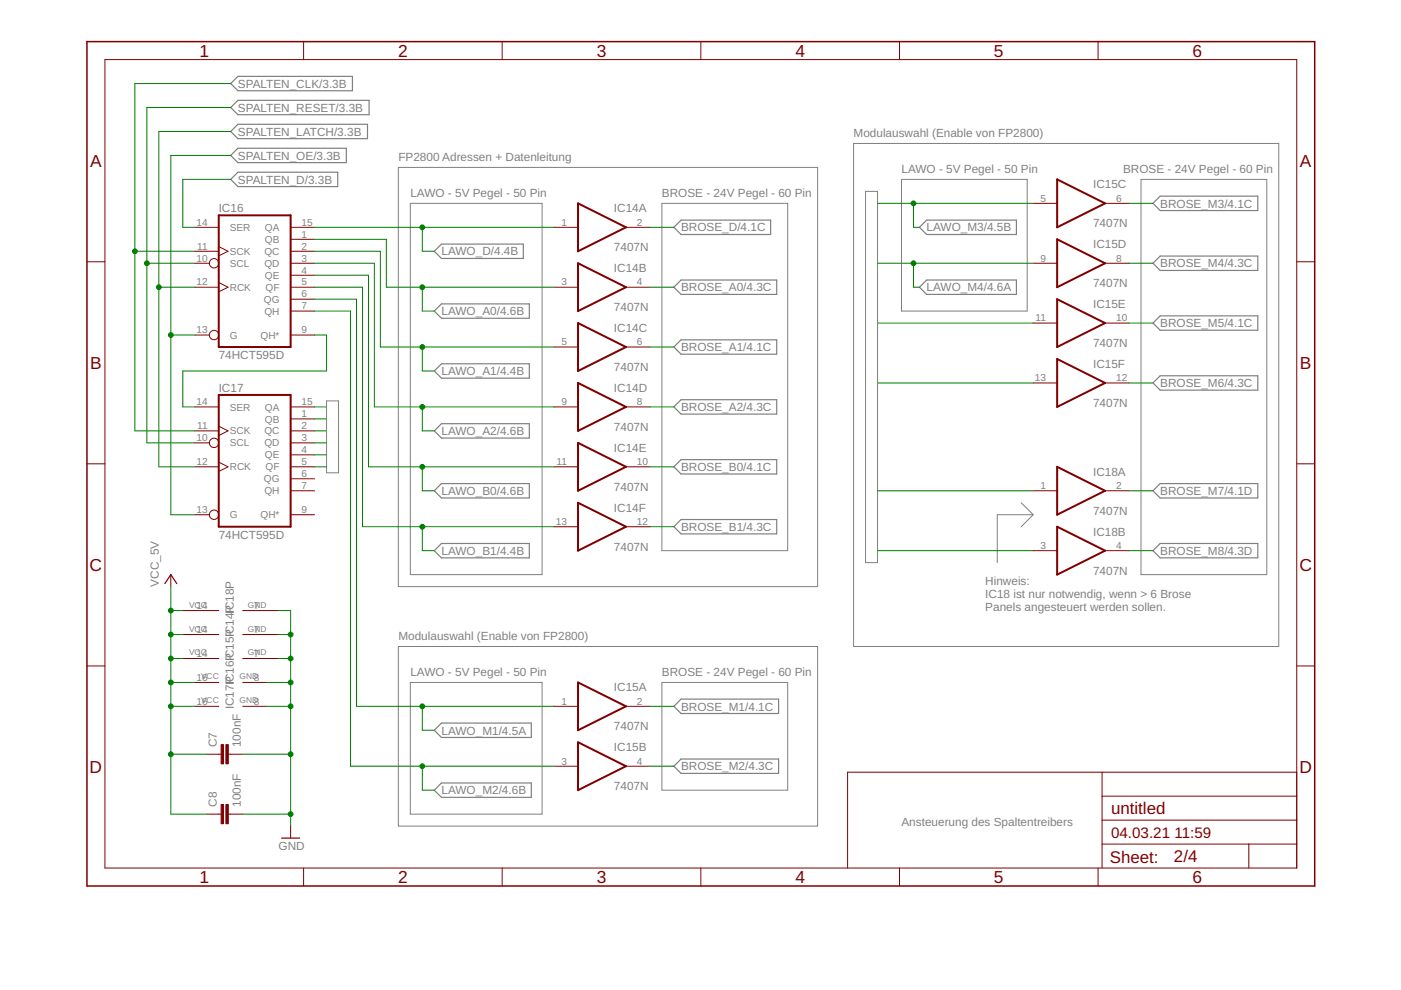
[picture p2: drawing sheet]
<svg xmlns="http://www.w3.org/2000/svg" width="297mm" height="210mm" viewBox="0 0 297 210" stroke-linecap="round" stroke-linejoin="round" font-family="sans-serif">
<g fill="none" stroke="#808080" stroke-width=".21">
<path d="M84.5 35.5h88.9v88.9h-88.9zM181 30.4h90.1v106.7h-90.1zM191.1 38h26.7v28h-26.7zM241.9 38h26.7v83.8h-26.7zM87 43.1h27.9v78.7h-27.9zM140.3 43.1h26.7v73.7h-26.7zM183.5 40.6h2.6v78.7h-2.6zM69.2 85h2.6v15.2h-2.6zM216.5 106.6l2.6 2.5M219.1 109.1h-7.7v10.2M219.1 109.1l-2.6 2.6M84.5 137.1h88.9v38.1h-88.9z"/>
<path d="M87 144.7h27.9v27.9h-27.9zM140.3 144.7h26.7v22.8h-26.7z"/>
</g>
<g fill="none" stroke="#808080" stroke-width=".25">
<path d="M48.9 17.7l1.5-1.5h24.3v3h-24.3zM48.9 33l1.5-1.6h23v3.1h-23zM48.9 27.9l1.5-1.5h27.5v3h-27.5zM48.9 22.8l1.5-1.5h27.9v3h-27.9zM48.9 38l1.5-1.5h21.2v3.1h-21.2zM92.1 53.3l1.5-1.5h17.4v3h-17.4zM144.4 46.7h19v3h-19l-1.5-1.5zM144.4 59.4h20.3v3h-20.3l-1.5-1.5zM196.5 46.7h19v3h-19l-1.6-1.5zM196.5 59.4h19v3h-19l-1.6-1.5zM244.5 43.1l1.5-1.5h20.7v3h-20.7zM244.5 55.8l1.5-1.5h20.7v3h-20.7z"/>
<path d="M92.1 66l1.5-1.6h18.6v3.1h-18.6zM93.6 77.1h18.6v3.1h-18.6l-1.5-1.5zM144.4 72.1h20.3v3h-20.3l-1.5-1.5zM244.5 68.5l1.5-1.5h20.7v3h-20.7zM93.6 89.8h18.6v3.1h-18.6l-1.5-1.5zM144.4 84.8h20.3v3h-20.3l-1.5-1.5zM144.4 97.5h20.3v3h-20.3l-1.5-1.5zM244.5 81.2l1.5-1.5h20.7v3h-20.7zM93.6 102.5h18.6v3.1h-18.6l-1.5-1.5zM93.6 115.2h18.6v3.1h-18.6l-1.5-1.5zM144.4 110.2h20.3v3h-20.3l-1.5-1.5zM246 102.5h20.7v3.1h-20.7l-1.5-1.5z"/>
<path d="M246 115.2h20.7v3.1h-20.7l-1.5-1.5zM93.6 153.3h19v3.1h-19l-1.5-1.6zM142.9 149.8l1.5-1.6h20.7v3.1h-20.7zM92.1 167.5l1.5-1.5h19v3.1h-19zM142.9 162.5l1.5-1.6h20.7v3.1h-20.7z"/>
</g>
<g fill="none" stroke="#800000" stroke-width=".21">
<path d="M22.2 12.6h252.7v171.4h-252.7zM64.4 8.8v3.8M106.5 8.8v3.8M148.6 8.8v3.8M190.7 8.8v3.8M232.8 8.8v3.8M18.4 55.5h3.8M41.3 48.2h5.1M41.3 55.8h3.1M41.3 53.3h5.1M46.4 52.3l1.9 1-1.9 1M46.4 59.9l1.9 1-1.9 1"/>
<path d="M61.6 48.2h5.1M61.6 55.8h5.1M61.6 50.7h5.1M61.6 53.3h5.1M61.6 58.4h5.1M117.5 48.2h5.1M132.7 48.2h5.1M219.1 43.1h5M219.1 55.8h5M234.3 43.1h5.1M234.3 55.8h5.1M274.9 55.5h3.8"/>
<path d="M41.3 60.9h5.1M41.3 71h3.1M61.6 60.9h5.1M61.6 63.4h5.1M61.6 66h5.1M61.6 71h5.1M117.5 60.9h5.1M117.5 73.6h5.1M132.7 60.9h5.1M132.7 73.6h5.1M219.1 68.5h5M234.3 68.5h5.1"/>
<path d="M18.4 98.3h3.8M41.3 86.3h5.1M41.3 99h5.1M41.3 91.4h5.1M41.3 93.9h3.1M46.4 90.4l1.9 1-1.9 1M46.4 98l1.9 1-1.9 1M61.6 86.3h5.1M61.6 99h5.1M61.6 88.8h5.1M61.6 91.4h5.1M61.6 93.9h5.1"/>
<path d="M61.6 96.4h5.1M117.5 86.3h5.1M117.5 99h5.1M132.7 86.3h5.1M132.7 99h5.1M219.1 81.2h5M234.3 81.2h5.1M274.9 98.3h3.8M41.3 109.1h3.1M61.6 101.5h5.1M61.6 104.1h5.1M61.6 109.1h5.1"/>
<path d="M117.5 111.7h5.1M132.7 111.7h5.1M219.1 104.1h5M219.1 116.8h5M234.3 104.1h5.1M234.3 116.8h5.1M36.2 121.8v2.6M38.8 134.5h7.6M38.8 139.6h7.6M38.8 129.5h7.6M51.5 134.5h7.6M51.5 139.6h7.6"/>
<path d="M51.5 129.5h7.6M18.4 141.2h3.8M41.3 149.8h5.1M41.3 144.7h5.1M43.8 159.9h3.1M48.4 159.9h3.1M51.5 149.8h5M51.5 144.7h5M117.5 149.8h5.1M132.7 149.8h5.1M274.9 141.2h3.8M43.8 172.6h3.1"/>
<path d="M48.4 172.6h3.1M61.6 175.2v2.5M117.5 162.5h5.1M132.7 162.5h5.1M233.7 179h41.2M233.7 163.7v20.3M233.7 173.9h41.2M233.7 168.8h41.2M264.8 179v5M274.9 163.7h-95.2v20.3M64.4 184v3.9M106.5 184v3.9"/>
<path d="M148.6 184v3.9M190.7 184v3.9M232.8 184v3.9"/>
<circle cx="45.4" cy="55.8" r=".99"/>
<circle cx="45.4" cy="71" r=".99"/>
<circle cx="45.4" cy="93.9" r=".99"/>
<circle cx="45.4" cy="109.1" r=".99"/>
</g>
<path d="M18.4 8.8h260.3v179.1h-260.3z" fill="none" stroke="#800000" stroke-width=".32"/>
<g fill="none" stroke="#800000" stroke-width=".42">
<path d="M224.1 38l10.2 5.1-10.2 5.1zM46.4 45.7h15.2v27.9h-15.2zM122.6 43.1l10.1 5.1-10.1 5.1zM122.6 55.8l10.1 5.1-10.1 5.1zM224.1 50.7l10.2 5.1-10.2 5.1zM122.6 68.5l10.1 5.1-10.1 5.1zM224.1 63.4l10.2 5.1-10.2 5.1zM224.1 76.1l10.2 5.1-10.2 5.1zM46.4 83.7h15.2v28h-15.2zM122.6 81.2l10.1 5.1-10.1 5.1zM122.6 93.9l10.1 5.1-10.1 5.1zM224.1 99l10.2 5.1-10.2 5z"/>
<path d="M122.6 106.6l10.1 5.1-10.1 5.1zM224.1 111.7l10.2 5.1-10.2 5zM122.6 144.7l10.1 5.1-10.1 5zM122.6 157.4l10.1 5.1-10.1 5z"/>
</g>
<path d="M34.9 123.7l1.3-1.9 1.3 1.9M59.7 177.7h3.8" fill="none" stroke="#800000" stroke-width=".25"/>
<g fill="#800000" stroke="#800000" stroke-width=".21">
<path d="M47.9 157.9h.5v4h-.5z"/>
<path d="M46.9 157.9h.5v4h-.5z"/>
<path d="M47.9 170.6h.5v4h-.5z"/>
<path d="M46.9 170.6h.5v4h-.5z"/>
</g>
<g fill="none" stroke="#008000" stroke-width=".21">
<path d="M48.9 17.7h-20.3v73.7h12.7M48.9 38h-10.1v10.2h2.5M48.9 27.9h-15.2v71.1h7.6M48.9 22.8h-17.8v71.1h10.2M48.9 33h-12.7v76.1h5.1M28.6 53.3h12.7M31.1 55.8h10.2M66.7 48.2h50.8M66.7 53.3h13.9v20.3h36.9M66.7 50.7h15.2v10.2h35.6M66.7 55.8h12.7v30.5h38.1M66.7 58.4h11.4v40.6h39.4"/>
<path d="M89.5 48.2v5.1h2.6M137.8 48.2h5.1M186.1 55.8h33M186.1 43.1h33M193.7 43.1v5.1h1.2M193.7 55.8v5.1h1.2M239.4 55.8h5.1M239.4 43.1h5.1M33.7 60.9h7.6M36.2 71h5.1M66.7 60.9h10.2v50.8h40.6M66.7 66h7.6v96.5h43.2"/>
<path d="M66.7 71h2.5v7.7h-30.4v7.6h2.5M66.7 63.4h8.9v86.4h41.9M89.5 60.9v5.1h2.6M89.5 73.6v5.1h2.6M137.8 60.9h5.1M137.8 73.6h5.1M186.1 68.5h33M239.4 68.5h5.1M66.7 86.3h2.5M66.7 91.4h2.5M66.7 99h2.5M66.7 88.8h2.5"/>
<path d="M66.7 93.9h2.5M66.7 96.4h2.5M89.5 86.3v5.1h2.6M89.5 99v5.1h2.6M137.8 86.3h5.1M137.8 99h5.1M186.1 81.2h33M239.4 81.2h5.1M89.5 111.7v5.1h2.6M137.8 111.7h5.1M186.1 104.1h33M186.1 116.8h33"/>
<path d="M239.4 104.1h5.1M239.4 116.8h5.1M36.2 124.4v48.2h7.6M36.2 129.5h2.6M36.2 134.5h2.6M36.2 139.6h2.6M59.1 129.5h2.5v45.7M59.1 134.5h2.5M59.1 139.6h2.5M36.2 149.8h5.1M36.2 144.7h5.1M36.2 159.9h7.6"/>
<path d="M51.5 159.9h10.1M56.5 149.8h5.1M56.5 144.7h5.1M89.5 149.8v5h2.6M137.8 149.8h5.1M51.5 172.6h10.1M89.5 162.5v5h2.6M137.8 162.5h5.1"/>
</g>
<g fill="#008000" stroke="#008000" stroke-width=".21">
<circle cx="89.5" cy="48.2" r=".51"/>
<circle cx="89.5" cy="60.9" r=".51"/>
<circle cx="89.5" cy="73.6" r=".51"/>
<circle cx="89.5" cy="86.3" r=".51"/>
<circle cx="89.5" cy="99" r=".51"/>
<circle cx="89.5" cy="111.7" r=".51"/>
<circle cx="89.5" cy="162.5" r=".51"/>
<circle cx="193.7" cy="43.1" r=".51"/>
<circle cx="193.7" cy="55.8" r=".51"/>
<circle cx="89.5" cy="149.8" r=".51"/>
<circle cx="36.2" cy="71" r=".51"/>
<circle cx="33.7" cy="60.9" r=".51"/>
<circle cx="31.1" cy="55.8" r=".51"/>
<circle cx="28.6" cy="53.3" r=".51"/>
<circle cx="36.2" cy="129.5" r=".51"/>
<circle cx="36.2" cy="134.5" r=".51"/>
<circle cx="36.2" cy="139.6" r=".51"/>
<circle cx="36.2" cy="144.7" r=".51"/>
<circle cx="36.2" cy="149.8" r=".51"/>
<circle cx="36.2" cy="159.9" r=".51"/>
<circle cx="61.6" cy="172.6" r=".51"/>
<circle cx="61.6" cy="159.9" r=".51"/>
<circle cx="61.6" cy="149.8" r=".51"/>
<circle cx="61.6" cy="144.7" r=".51"/>
<circle cx="61.6" cy="139.6" r=".51"/>
<circle cx="61.6" cy="134.5" r=".51"/>
</g>
<g font-size="3.7" fill="#800000">
<text x="42.3" y="12">1</text>
<text x="84.4" y="12">2</text>
<text x="126.5" y="12">3</text>
<text x="168.6" y="12">4</text>
<text x="210.7" y="12">5</text>
<text x="252.9" y="12">6</text>
<text x="19.1" y="35.4">A</text>
<text x="275.6" y="35.4">A</text>
<text x="19.1" y="78.2">B</text>
<text x="275.6" y="78.2">B</text>
<text x="19" y="121.1">C</text>
<text x="275.5" y="121.1">C</text>
<text x="19" y="163.9">D</text>
<text x="275.5" y="163.9">D</text>
<text x="42.3" y="187.2">1</text>
<text x="84.4" y="187.2">2</text>
<text x="126.5" y="187.2">3</text>
<text x="168.6" y="187.2">4</text>
<text x="210.7" y="187.2">5</text>
<text x="252.9" y="187.2">6</text>
</g>
<g font-size="3.6" fill="#800000">
<text x="235.6" y="172.6">untitled</text>
<text x="235.3" y="182.9">Sheet:</text>
<text x="248.9" y="182.8">2/4</text>
</g>
<g font-size="3.2" fill="#800000">
<text x="235.6" y="177.7">04.03.21</text>
<text x="249" y="177.7">11:59</text>
</g>
<g font-size="2.5" fill="#808080">
<text x="50.4" y="23.7">SPALTEN_RESET/3.3B</text>
<text x="50.4" y="18.6">SPALTEN_CLK/3.3B</text>
<text x="50.4" y="28.8">SPALTEN_LATCH/3.3B</text>
<text x="181" y="29.1">Modulauswahl (Enable von FP2800)</text>
<text x="50.4" y="33.8">SPALTEN_OE/3.3B</text>
<text x="84.5" y="34.2">FP2800 Adressen + Datenleitung</text>
<text x="50.4" y="38.9">SPALTEN_D/3.3B</text>
<text x="87" y="41.8">LAWO - 5V Pegel - 50 Pin</text>
<text x="140.3" y="41.8">BROSE - 24V Pegel - 60 Pin</text>
<text x="191.1" y="36.8">LAWO - 5V Pegel - 50 Pin</text>
<text x="231.8" y="39.9">IC15C</text>
<text x="238.1" y="36.8">BROSE - 24V Pegel - 60 Pin</text>
<text x="46.4" y="45">IC16</text>
<text x="130.2" y="45">IC14A</text>
<text x="246" y="44">BROSE_M3/4.1C</text>
<text x="130.2" y="53.3">7407N</text>
<text x="144.4" y="49.1">BROSE_D/4.1C</text>
<text x="196.5" y="49.1">LAWO_M3/4.5B</text>
<text x="231.8" y="48.2">7407N</text>
<text x="231.8" y="52.6">IC15D</text>
<text x="93.6" y="54.2">LAWO_D/4.4B</text>
<text x="130.2" y="57.7">IC14B</text>
<text x="246" y="56.7">BROSE_M4/4.3C</text>
<text x="130.2" y="66">7407N</text>
<text x="144.4" y="61.8">BROSE_A0/4.3C</text>
<text x="196.5" y="61.8">LAWO_M4/4.6A</text>
<text x="231.8" y="60.9">7407N</text>
<text x="231.8" y="65.3">IC15E</text>
<text x="93.6" y="66.9">LAWO_A0/4.6B</text>
<text x="130.2" y="70.4">IC14C</text>
<text x="246" y="69.4">BROSE_M5/4.1C</text>
<text x="46.4" y="76.1">74HCT595D</text>
<text x="144.4" y="74.5">BROSE_A1/4.1C</text>
<text x="231.8" y="73.6">7407N</text>
<text x="46.4" y="83.1">IC17</text>
<text x="93.6" y="79.6">LAWO_A1/4.4B</text>
<text x="130.2" y="78.7">7407N</text>
<text x="130.2" y="83.1">IC14D</text>
<text x="231.8" y="78">IC15F</text>
<text x="246" y="82.1">BROSE_M6/4.3C</text>
<text x="144.4" y="87.2">BROSE_A2/4.3C</text>
<text x="231.8" y="86.3">7407N</text>
<text x="93.6" y="92.2">LAWO_A2/4.6B</text>
<text x="130.2" y="91.4">7407N</text>
<text x="130.2" y="95.8">IC14E</text>
<text x="144.4" y="99.9">BROSE_B0/4.1C</text>
<text x="231.8" y="100.9">IC18A</text>
<text x="93.6" y="104.9">LAWO_B0/4.6B</text>
<text x="130.2" y="104.1">7407N</text>
<text x="246" y="104.9">BROSE_M7/4.1D</text>
<text x="130.2" y="108.5">IC14F</text>
<text x="144.4" y="112.6">BROSE_B1/4.3C</text>
<text x="231.8" y="109.1">7407N</text>
<text x="231.8" y="113.6">IC18B</text>
<text x="46.4" y="114.2">74HCT595D</text>
<text x="93.6" y="117.6">LAWO_B1/4.4B</text>
<text x="130.2" y="116.8">7407N</text>
<text x="246" y="117.6">BROSE_M8/4.3D</text>
<text x="33.7" y="124.4" transform="rotate(-90 33.7 124.4)">VCC_5V</text>
<text x="208.9" y="124.1">Hinweis:</text>
<text x="231.8" y="121.8">7407N</text>
<text x="49.5" y="129.4" transform="rotate(-90 49.5 129.4)">C18P</text>
<text x="208.9" y="126.8">IC18 ist nur notwendig, wenn &gt; 6 Brose</text>
<text x="208.9" y="129.4">Panels angesteuert werden sollen.</text>
<text x="49.5" y="134.5" transform="rotate(-90 49.5 134.5)">C14IP</text>
<text x="84.5" y="135.8">Modulauswahl (Enable von FP2800)</text>
<text x="49.5" y="139.5" transform="rotate(-90 49.5 139.5)">C15IP</text>
<text x="87" y="143.4">LAWO - 5V Pegel - 50 Pin</text>
<text x="140.3" y="143.4">BROSE - 24V Pegel - 60 Pin</text>
<text x="49.5" y="144.6" transform="rotate(-90 49.5 144.6)">C16IP</text>
<text x="130.2" y="146.6">IC15A</text>
<text x="49.5" y="150.4" transform="rotate(-90 49.5 150.4)">IC17IP</text>
<text x="93.6" y="155.7">LAWO_M1/4.5A</text>
<text x="130.2" y="154.8">7407N</text>
<text x="144.4" y="150.7">BROSE_M1/4.1C</text>
<text x="46" y="158.4" transform="rotate(-90 46 158.4)">C7</text>
<text x="51.1" y="158.4" transform="rotate(-90 51.1 158.4)">100nF</text>
<text x="130.2" y="159.3">IC15B</text>
<text x="130.2" y="167.5">7407N</text>
<text x="144.4" y="163.3">BROSE_M2/4.3C</text>
<text x="46" y="171.1" transform="rotate(-90 46 171.1)">C8</text>
<text x="51.1" y="171.1" transform="rotate(-90 51.1 171.1)">100nF</text>
<text x="93.6" y="168.4">LAWO_M2/4.6B</text>
<text x="191.1" y="175.2">Ansteuerung des Spaltentreibers</text>
<text x="59.1" y="180.2">GND</text>
</g>
<g font-size="2.1" fill="#808080">
<text x="41.7" y="47.8">14</text>
<text x="63.9" y="47.8">15</text>
<text x="119" y="47.8">1</text>
<text x="135.1" y="47.8">2</text>
<text x="220.6" y="42.8">5</text>
<text x="236.6" y="42.8">6</text>
<text x="41.8" y="52.9">11</text>
<text x="48.7" y="49">SER</text>
<text x="56.2" y="51.5">QB</text>
<text x="56.2" y="49">QA</text>
<text x="63.9" y="50.4">1</text>
<text x="63.9" y="52.9">2</text>
<text x="41.7" y="55.5">10</text>
<text x="48.7" y="56.6">SCL</text>
<text x="48.7" y="54">SCK</text>
<text x="56.1" y="54">QC</text>
<text x="56.1" y="56.6">QD</text>
<text x="56.2" y="59.1">QE</text>
<text x="63.9" y="55.5">3</text>
<text x="63.9" y="58">4</text>
<text x="220.6" y="55.5">9</text>
<text x="236.6" y="55.5">8</text>
<text x="41.7" y="60.5">12</text>
<text x="48.7" y="61.6">RCK</text>
<text x="55.9" y="64.2">QG</text>
<text x="56.3" y="61.6">QF</text>
<text x="63.9" y="60.5">5</text>
<text x="63.9" y="63.1">6</text>
<text x="63.9" y="65.6">7</text>
<text x="119" y="60.5">3</text>
<text x="135.1" y="60.5">4</text>
<text x="41.7" y="70.7">13</text>
<text x="48.7" y="71.8">G</text>
<text x="55.2" y="71.8">QH*</text>
<text x="56.1" y="66.7">QH</text>
<text x="63.9" y="70.7">9</text>
<text x="219.6" y="68.1">11</text>
<text x="236.6" y="68.1">10</text>
<text x="119" y="73.2">5</text>
<text x="135.1" y="73.2">6</text>
<text x="219.4" y="80.8">13</text>
<text x="236.6" y="80.8">12</text>
<text x="41.7" y="85.9">14</text>
<text x="48.7" y="87">SER</text>
<text x="56.2" y="89.6">QB</text>
<text x="56.2" y="87">QA</text>
<text x="63.9" y="88.5">1</text>
<text x="63.9" y="85.9">15</text>
<text x="119" y="85.9">9</text>
<text x="135.1" y="85.9">8</text>
<text x="41.7" y="93.5">10</text>
<text x="41.8" y="91">11</text>
<text x="48.7" y="94.7">SCL</text>
<text x="48.7" y="92.1">SCK</text>
<text x="56.1" y="92.1">QC</text>
<text x="56.1" y="94.7">QD</text>
<text x="63.9" y="91">2</text>
<text x="63.9" y="93.5">3</text>
<text x="41.7" y="98.6">12</text>
<text x="48.7" y="99.7">RCK</text>
<text x="56.2" y="97.2">QE</text>
<text x="56.3" y="99.7">QF</text>
<text x="63.9" y="96.1">4</text>
<text x="63.9" y="98.6">5</text>
<text x="63.9" y="101.2">6</text>
<text x="118" y="98.6">11</text>
<text x="135.1" y="98.6">10</text>
<text x="55.9" y="102.3">QG</text>
<text x="56.1" y="104.8">QH</text>
<text x="63.9" y="103.7">7</text>
<text x="220.6" y="103.7">1</text>
<text x="236.6" y="103.7">2</text>
<text x="41.7" y="108.8">13</text>
<text x="48.7" y="109.9">G</text>
<text x="55.2" y="109.9">QH*</text>
<text x="63.9" y="108.8">9</text>
<text x="117.9" y="111.3">13</text>
<text x="135.1" y="111.3">12</text>
<text x="220.6" y="116.4">3</text>
<text x="236.6" y="116.4">4</text>
<text x="41.7" y="129.1">14</text>
<text x="53.8" y="129.1">7</text>
<text x="41.7" y="134.2">14</text>
<text x="53.8" y="134.2">7</text>
<text x="41.7" y="139.3">14</text>
<text x="53.8" y="139.3">7</text>
<text x="41.7" y="144.3">16</text>
<text x="41.7" y="149.4">16</text>
<text x="53.8" y="144.3">8</text>
<text x="53.8" y="149.4">8</text>
<text x="119" y="149.4">1</text>
<text x="135.1" y="149.4">2</text>
<text x="119" y="162.1">3</text>
<text x="135.1" y="162.1">4</text>
</g>
<g font-size="1.8" fill="#808080">
<text x="40.1" y="128.8">VCC</text>
<text x="52.6" y="128.8">GND</text>
<text x="40.1" y="133.9">VCC</text>
<text x="52.6" y="133.9">GND</text>
<text x="40.1" y="139">VCC</text>
<text x="52.6" y="139">GND</text>
<text x="42.6" y="144.1">VCC</text>
<text x="42.6" y="149.1">VCC</text>
<text x="50.8" y="144.1">GND</text>
<text x="50.8" y="149.1">GND</text>
</g>
</svg>
